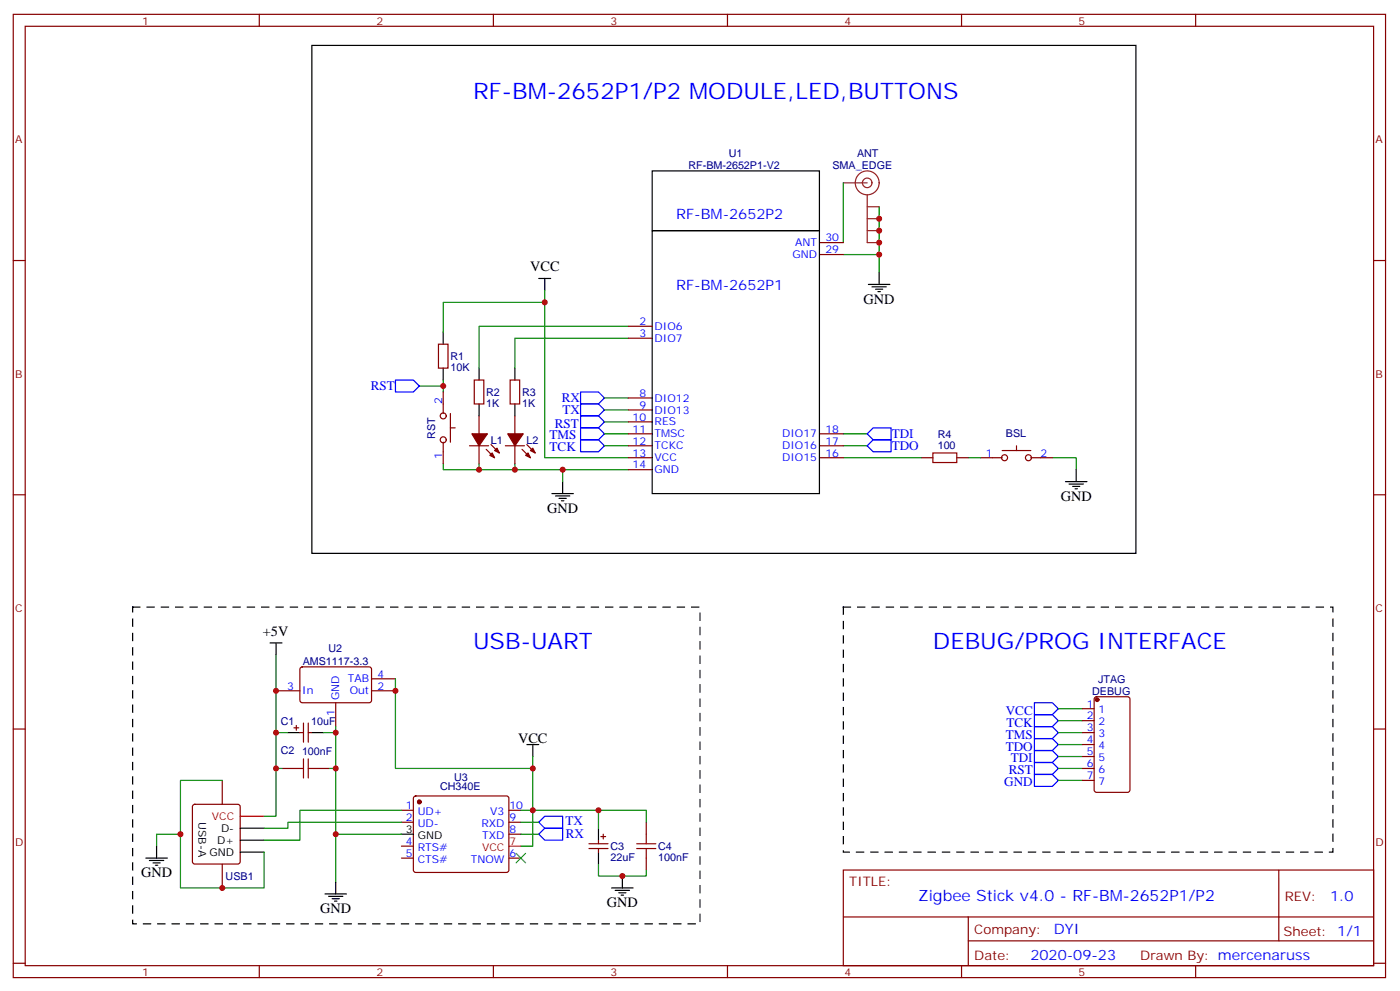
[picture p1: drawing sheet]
<svg xmlns="http://www.w3.org/2000/svg" width="414mm" height="293mm" viewBox="0 0 414 293" stroke-linecap="round" stroke-linejoin="round" font-family="sans-serif">
<g fill="none" stroke="#870000" stroke-width=".35">
<path d="M3.9 4.2h405.4v284.4h-405.4zM7.4 7.8h398.3v277.2h-398.3zM76.6 4.2v3.6M145.7 4.2v3.6M214.9 4.2v3.6M284 4.2v3.6M353.2 4.2v3.6M3.9 76.9h3.5M405.7 76.9h3.6M129.5 101.6h2.8v7.1h-2.8zM130.9 115.7v6.4M140.1 112.2h2.8v7h-2.8z"/>
<path d="M150.7 112.2h2.8v7h-2.8zM130.9 130.5v6.4M133 126.3h1.4M133 122.1v8.4M138.7 131.6h5.6M141.5 122.8v5.3M141.5 131.6v5.3M143.6 132.6l2.5 2.5M145 131.2l2.5 2.5M149.3 131.6h5.6M152.1 122.8v5.3M152.1 131.6v5.3"/>
<path d="M154.2 132.6l2.5 2.5M155.6 131.2l2.5 2.5M272 135.1h3.6M282.6 135.1h3.5M289.7 135.1h6.3M296 133h8.5M300.2 131.6v1.4M304.5 135.1h6.3M3.9 146h3.5M405.7 146h3.6M88.8 197.1l.5-.3 20 .1 .4 .7v9.4l-.7 .4h-20l-.4-.7v-9.1zM3.9 215.2h3.5"/>
<path d="M81.5 203.9h7.1M86.8 214.8h1.4M87.5 214.1v1.4M88.6 216.3h1M89.6 213.4v5.7M91.1 213.4v5.7M91.1 216.3h1M99.2 207.4v7.1M109.7 203.9h7.1M109.7 200.4h7.1M319.7 216.3h3.5M319.7 209.2h3.5"/>
<path d="M319.7 212.7h3.5M319.7 219.8h3.5M323.4 205.9l.5-.2h9.2l.6 .4 .1 27.1-.5 .6-9.4 .1-.7-.5v-27zM405.7 215.2h3.6M57.1 237.6l.4-.2h12.7l.5 .2 .2 .5v16.3l-.2 .5-.5 .2h-12.7l-.5-.3-.2-.4v-16.3zM65.7 230.4v7M83.3 226.8h3.5M93.9 226.8h3.5M118.6 239.2h3.5M122.3 235.2l.5-.2h26.8l.5 .2 .2 .5v21.1l-.2 .5-.5 .2h-26.8l-.5-.2-.2-.5v-21.1zM150.3 239.2h3.5M319.7 226.8h3.5"/>
<path d="M319.7 223.3h3.5M319.7 230.4h3.5M65.7 255.1v7M118.6 242.7h3.5M118.6 249.8h3.5M118.6 253.3h3.5M150.3 242.7h3.5M150.3 253.3h3.5M150.3 246.2h3.5M174 249.1h5.6M174 250.5h5.6M176.8 248v1.1"/>
<path d="M176.8 250.5v1M177.5 246.9h1.4M178.2 246.2v1.5M190.9 242.7v3.5M190.9 253.3v3.5M249.1 256.8h156.6v28.2h-156.6zM377.7 256.8v20.9M249.1 270.7h156.5M286 277.7h119.6M286 270.7v14.1M3.9 284.3h3.5M76.6 285v3.6"/>
<path d="M145.7 285v3.6M214.9 285v3.6M284 285v3.6M353.2 285v3.6M405.7 284.3h3.6"/>
<circle cx="130.9" cy="122.8" r=".88"/>
<circle cx="130.9" cy="129.8" r=".88"/>
<circle cx="296.7" cy="135.1" r=".88"/>
<circle cx="303.8" cy="135.1" r=".88"/>
</g>
<g fill="none" stroke="#00f" stroke-width=".35">
<path d="M116.8 112.2h5.3l1.8 1.7-1.8 1.8h-5.3zM171.5 119.2h5.3l1.7 1.8-1.7 1.8h-5.3zM171.5 115.7h5.3l1.7 1.8-1.7 1.7h-5.3zM171.5 122.8h5.3l1.7 1.7-1.7 1.8h-5.3zM171.5 126.3h5.3l1.7 1.8-1.7 1.7h-5.3zM171.5 129.8h5.3l1.7 1.8-1.7 1.7h-5.3zM256.2 131.6l1.7-1.8h5.3v3.5h-5.3zM257.9 126.3h5.3v3.5h-5.3l-1.7-1.7zM305.5 207.4h5.3l1.8 1.8-1.8 1.8h-5.3zM305.5 211h5.3l1.8 1.7-1.8 1.8h-5.3zM305.5 214.5h5.3l1.8 1.8-1.8 1.7h-5.3zM305.5 218h5.3l1.8 1.8-1.8 1.7h-5.3z"/>
<path d="M305.5 221.5h5.3l1.8 1.8-1.8 1.8h-5.3zM305.5 225.1h5.3l1.8 1.7-1.8 1.8h-5.3zM305.5 228.6h5.3l1.8 1.8-1.8 1.7h-5.3zM159.1 246.2l1.8-1.7h5.3v3.5h-5.3zM159.1 242.7l1.8-1.8h5.3v3.6h-5.3z"/>
</g>
<g fill="none" stroke="#008700" stroke-width=".35">
<path d="M249.1 54v17.6M259.7 61v14.1h-10.6M259.7 75.1v5.3M160.9 85.7v49.4h24.7M160.9 89.3h-30v8.8M185.6 99.8h-33.5v8.9M185.6 96.3h-44.1v12.4M123.9 113.9h7M130.9 112.2v3.5M178.5 117.5h7.1M130.9 136.9v1.7h10.6M141.5 136.9v1.7h24.7"/>
<path d="M152.1 136.9v1.7M178.5 124.5h7.1M178.5 121h7.1M178.5 128.1h7.1M178.5 131.6h7.1M185.6 138.6h-19.4v3.6M249.1 128.1h7.1M249.1 131.6h7.1M249.1 135.1h22.9M286.1 135.1h3.6M310.8 135.1h7.1v3.5M81.5 193.3v33.5h1.8"/>
<path d="M81.5 216.3h3.6M95.6 216.3h3.6M99.2 214.5v45.9M116.8 200.4v26.4h40.6v12.4h19.4M312.6 209.2h7.1M312.6 212.7h7.1M312.6 216.3h7.1M312.6 219.8h7.1M65.7 230.4h-12.4v31.7h24.7v-10.6M81.5 226.8v14.1h-3.5M97.4 226.8h1.8M118.6 239.2h-30v8.8h-10.6"/>
<path d="M153.8 239.2h3.6v10.6h-3.6M157.4 223.3v3.5M312.6 223.3h7.1M312.6 226.8h7.1M312.6 230.4h7.1M53.3 246.2h-7.1v3.6M99.2 246.2h19.4M118.6 242.7h-33.5v1.8h-7.1M153.8 246.2h5.3M153.8 242.7h5.3M176.8 255.1v3.5h14.1v-1.8M190.9 242.7v-3.5h-14.1v5.3"/>
</g>
<g fill="none" stroke="#000" stroke-width=".35">
<path d="M92.1 13.4h243.4v149.9h-243.4zM130.9 98.1v3.5M159.1 82.2h3.6M160.9 82.2v3.5M256.5 84h6.4M257.6 84.7h4.2M258.6 85.4h2.1M259.3 86.1h.7M259.7 80.4v3.6M130.9 108.7v3.5M141.5 108.7v3.5M141.5 119.2v3.6"/>
<path d="M152.1 108.7v3.5M152.1 119.2v3.6M317.9 138.6v3.6M163 145.7h6.4M164.1 146.4h4.2M165.1 147.1h2.2M165.8 147.8h.7M166.2 142.2v3.5M314.7 142.2h6.4M315.8 142.9h4.2M316.8 143.6h2.1M317.5 144.3h.7"/>
<path d="M79.8 189.8h3.5M81.5 189.8v3.5M85.1 216.3h3.5M92.1 216.3h3.5M155.6 219.8h3.5M157.4 219.8v3.5M43.1 253.3h6.3M44.1 254h4.3M45.2 254.7h2.1M45.9 255.4h.7M46.2 249.8v3.5M70.9 244.5h7.1"/>
<path d="M70.9 248h7.1M70.9 251.5h7.1M118.6 246.2h3.5M176.8 244.5v3.5M176.8 251.5v3.6M183.8 258.6v3.5M96 263.9h6.3M97 264.6h4.3M98.1 265.3h2.1M98.8 266h.7M99.2 260.4v3.5M180.7 262.1h6.3"/>
<path d="M181.7 262.8h4.2M182.8 263.5h2.1M183.5 264.2h.7"/>
</g>
<path d="M275.6 133.7h7v2.8h-7zM86.8 226.8h2.8M89.6 224v5.7M91.1 224v5.7M91.1 226.8h2.8M188.1 250.5h5.6M188.1 249.1h5.6M190.9 246.2v2.9M190.9 250.5v2.8" fill="none" stroke="#a10000" stroke-width=".35"/>
<path d="M70.9 240.9h7.1M150.3 249.8h3.5" fill="none" stroke="#f00" stroke-width=".35"/>
<g fill="#870000" stroke="#870000" stroke-width=".35">
<path d="M155.3 134.4l.7-.7 .7 1.4z"/>
<path d="M157.4 132.3l.7 1.4-1.4-.7z"/>
<path d="M150 128.1h4.6l-2.5 3.5z"/>
<path d="M144.7 134.4l.7-.7 .7 1.4z"/>
<path d="M146.1 133l.7-.7 .7 1.4z"/>
<path d="M139.4 128.1h4.6l-2.5 3.5z"/>
<circle cx="324.1" cy="206.6" r=".53"/>
<circle cx="123.9" cy="236.7" r=".53"/>
</g>
<g fill="none" stroke="#8c2424" stroke-width=".35">
<path d="M249.1 54h7.1M256.2 57.5v14.1h3.5M256.2 61h3.5M256.2 64.6h3.5M256.2 68.1h3.5"/>
<circle cx="256.2" cy="54" r="1.41"/>
<circle cx="256.2" cy="54" r="3.5"/>
</g>
<path d="M152.4 251.9l2.9 2.8M155.3 251.9l-2.9 2.8" fill="none" stroke="#3c3" stroke-width=".35"/>
<path d="M39.2 179.2h167.6v93.5h-167.6zM249.1 179.2h144.6v72.3h-144.6z" fill="none" stroke="#000" stroke-width=".35" stroke-dasharray="2.1 2.1"/>
<g fill="#c00">
<circle cx="141.5" cy="138.6" r=".88"/>
<circle cx="130.9" cy="113.9" r=".88"/>
<circle cx="152.1" cy="138.6" r=".88"/>
<circle cx="166.2" cy="138.6" r=".88"/>
<circle cx="259.7" cy="75.1" r=".88"/>
<circle cx="81.5" cy="203.9" r=".88"/>
<circle cx="65.7" cy="262.1" r=".88"/>
<circle cx="53.3" cy="246.2" r=".88"/>
<circle cx="259.7" cy="64.6" r=".88"/>
<circle cx="259.7" cy="68.1" r=".88"/>
<circle cx="259.7" cy="71.6" r=".88"/>
<circle cx="157.4" cy="239.2" r=".88"/>
<circle cx="176.8" cy="239.2" r=".88"/>
<circle cx="183.8" cy="258.6" r=".88"/>
<circle cx="99.2" cy="246.2" r=".88"/>
<circle cx="81.5" cy="216.3" r=".88"/>
<circle cx="99.2" cy="216.3" r=".88"/>
<circle cx="99.2" cy="226.8" r=".88"/>
<circle cx="81.5" cy="226.8" r=".88"/>
<circle cx="116.8" cy="203.9" r=".88"/>
<circle cx="157.4" cy="226.8" r=".88"/>
<circle cx="160.9" cy="89.3" r=".88"/>
</g>
<path d="M192.7 50.4h49.3v17.7h-49.3zM192.7 68.1h49.3v77.6h-49.3z" fill="none" stroke="#000" stroke-width=".35"/>
<g fill="none" stroke="#870000" stroke-width=".35">
<path d="M242 71.6h7.1M242 75.1h7.1M185.6 99.8h7.1M185.6 96.3h7.1M185.6 117.5h7.1M185.6 128.1h7.1M185.6 131.6h7.1M185.6 135.1h7.1M185.6 121h7.1M185.6 124.5h7.1M185.6 138.6h7.1M242 128.1h7.1"/>
<path d="M242 131.6h7.1M242 135.1h7.1"/>
</g>
<g font-size="6.7" fill="#00f">
<text x="139.7" y="29.3">RF-BM-2652P1/P2 MODULE,LED,BUTTONS</text>
<text x="139.7" y="191.6">USB-UART</text>
<text x="275.6" y="191.6">DEBUG/PROG INTERFACE</text>
</g>
<text font-size="4.6" fill="#00f" x="271.2" y="265.8">Zigbee Stick v4.0 - RF-BM-2652P1/P2</text>
<g font-size="4.2" fill="#00f">
<text x="199.7" y="64.6">RF-BM-2652P2</text>
<text x="199.7" y="85.7">RF-BM-2652P1</text>
<text x="392.9" y="266.1">1.0</text>
<text x="311.3" y="275.6">DYI</text>
<text x="304.3" y="283.4">2020-09-23</text>
</g>
<g font-size="4.2">
<text x="156.6" y="80.1">VCC</text>
<text x="255.1" y="89.6">GND</text>
<text x="313.3" y="147.8">GND</text>
<text x="161.6" y="151.3">GND</text>
<text x="77.6" y="187.7">+5V</text>
<text x="153" y="219.4">VCC</text>
<text x="41.7" y="258.9">GND</text>
<text x="94.6" y="269.5">GND</text>
<text x="179.2" y="267.8">GND</text>
</g>
<g font-size="3.9" fill="#00f">
<text x="109.5" y="115.2">RST</text>
<text x="165.9" y="118.7">RX</text>
<text x="166.1" y="122.2">TX</text>
<text x="162.3" y="129.5">TMS</text>
<text x="163.9" y="126.3">RST</text>
<text x="263.4" y="129.4">TDI</text>
<text x="162.3" y="133.1">TCK</text>
<text x="263.4" y="133">TDO</text>
<text x="297.1" y="211">VCC</text>
<text x="297.3" y="214.5">TCK</text>
<text x="297.1" y="218">TMS</text>
<text x="297.1" y="221.5">TDO</text>
<text x="298.6" y="225.1">TDI</text>
<text x="296.6" y="232.1">GND</text>
<text x="297.9" y="228.6">RST</text>
<text x="167.1" y="243.6">TX</text>
<text x="167.1" y="247.5">RX</text>
</g>
<g font-size="3.9" fill="#800">
<text x="250.9" y="261.4">TITLE:</text>
<text x="379.5" y="266.1">REV:</text>
<text x="287.8" y="275.6">Company:</text>
<text x="379.1" y="276.2">Sheet: 1/1</text>
<text x="287.8" y="283.3">Date:</text>
<text x="336.8" y="283.4">Drawn By: mercenaruss</text>
</g>
<g font-size="3.2" fill="#800">
<text x="42" y="7.2">1</text>
<text x="111.2" y="7.2">2</text>
<text x="180.3" y="7.2">3</text>
<text x="249.4" y="7.2">4</text>
<text x="318.6" y="7.2">5</text>
<text x="4.4" y="42.3">A</text>
<text x="406.3" y="42.3">A</text>
<text x="4.4" y="111.5">B</text>
<text x="406.3" y="111.5">B</text>
<text x="4.4" y="180.6">C</text>
<text x="406.3" y="180.6">C</text>
<text x="4.4" y="249.8">D</text>
<text x="406.3" y="249.8">D</text>
<text x="42" y="288">1</text>
<text x="111.2" y="288">2</text>
<text x="180.3" y="288">3</text>
<text x="249.4" y="288">4</text>
<text x="318.6" y="288">5</text>
</g>
<g font-size="3.2" fill="#000080">
<text x="215.2" y="46.2">U1</text>
<text x="253.1" y="46.3">ANT</text>
<text x="203.4" y="49.8">RF-BM-2652P1-V2</text>
<text x="245.9" y="49.8">SMA_EDGE</text>
<text x="133" y="106.3">R1</text>
<text x="133" y="109.4">10K</text>
<text x="143.6" y="116.9">R2</text>
<text x="154.2" y="116.9">R3</text>
<text x="143.6" y="120">1K</text>
<text x="154.2" y="120">1K</text>
<text x="128.5" y="129.6" transform="rotate(-90 128.5 129.6)">RST</text>
<text x="145" y="131">L1</text>
<text x="155.5" y="131">L2</text>
<text x="277" y="129.4">R4</text>
<text x="297.1" y="129.1">BSL</text>
<text x="277" y="132.6">100</text>
<text x="89.4" y="196.3">AMS1117-3.3</text>
<text x="97" y="192.6">U2</text>
<text x="324.4" y="201.5">JTAG</text>
<text x="322.6" y="205">DEBUG</text>
<text x="82.9" y="213.9">C1</text>
<text x="91.9" y="213.9">10uF</text>
<text x="82.9" y="222.7">C2</text>
<text x="89.2" y="222.7">100nF</text>
<text x="130" y="233.3">CH340E</text>
<text x="134.2" y="230.7">U3</text>
<text x="180.3" y="250.9">C3</text>
<text x="194.4" y="250.9">C4</text>
<text x="180.3" y="254.1">22uF</text>
<text x="194.4" y="254.1">100nF</text>
<text x="66.6" y="259.8">USB1</text>
</g>
<g font-size="3.2" fill="#00f">
<text x="243.8" y="71.3">30</text>
<text x="234.1" y="76.2">GND</text>
<text x="234.8" y="72.7">ANT</text>
<text x="243.8" y="74.8">29</text>
<text x="188.9" y="96">2</text>
<text x="188.9" y="99.5">3</text>
<text x="193.4" y="100.9">DIO7</text>
<text x="193.4" y="97.4">DIO6</text>
<text x="130.6" y="119.2" transform="rotate(-90 130.6 119.2)">2</text>
<text x="188.9" y="117.1">8</text>
<text x="193.4" y="118.5">DIO12</text>
<text x="186.9" y="124.2">10</text>
<text x="188.9" y="120.7">9</text>
<text x="193.4" y="122.1">DIO13</text>
<text x="193.4" y="125.6">RES</text>
<text x="186.9" y="127.7">11</text>
<text x="186.9" y="131.2">12</text>
<text x="193.4" y="129.1">TMSC</text>
<text x="231" y="129.1">DIO17</text>
<text x="243.8" y="127.7">18</text>
<text x="243.8" y="131.2">17</text>
<text x="130.6" y="135.4" transform="rotate(-90 130.6 135.4)">1</text>
<text x="186.9" y="134.8">13</text>
<text x="193.4" y="132.6">TCKC</text>
<text x="193.4" y="136.2">VCC</text>
<text x="231" y="132.6">DIO16</text>
<text x="231" y="136.2">DIO15</text>
<text x="243.8" y="134.8">16</text>
<text x="291.2" y="134.8">1</text>
<text x="307.3" y="134.8">2</text>
<text x="186.9" y="138.3">14</text>
<text x="193.4" y="139.7">GND</text>
<text x="84.8" y="203.6">3</text>
<text x="102.7" y="201.4">TAB</text>
<text x="111.5" y="203.6">2</text>
<text x="111.5" y="200">4</text>
<text x="89.3" y="205">In</text>
<text x="100.2" y="206.7" transform="rotate(-90 100.2 206.7)">GND</text>
<text x="103.3" y="205">Out</text>
<text x="321" y="208.8">1</text>
<text x="98.8" y="211.2" transform="rotate(-90 98.8 211.2)">1</text>
<text x="321" y="212.4">2</text>
<text x="321" y="215.9">3</text>
<text x="324.5" y="210.6">1</text>
<text x="324.5" y="214.1">2</text>
<text x="321" y="219.4">4</text>
<text x="324.5" y="217.7">3</text>
<text x="324.5" y="221.2">4</text>
<text x="321" y="223">5</text>
<text x="321" y="226.5">6</text>
<text x="324.5" y="224.7">5</text>
<text x="321" y="230">7</text>
<text x="324.5" y="228.2">6</text>
<text x="324.5" y="231.8">7</text>
<text x="119.9" y="238.8">1</text>
<text x="150.5" y="238.8">10</text>
<text x="119.9" y="242.4">2</text>
<text x="123.4" y="240.6">UD+</text>
<text x="123.4" y="244.1">UD-</text>
<text x="142.2" y="244.1">RXD</text>
<text x="144.8" y="240.6">V3</text>
<text x="150.5" y="245.9">8</text>
<text x="150.5" y="242.4">9</text>
<text x="119.9" y="249.4">4</text>
<text x="123.4" y="251.2">RTS#</text>
<text x="142.4" y="247.7">TXD</text>
<text x="119.9" y="252.9">5</text>
<text x="123.4" y="254.7">CTS#</text>
<text x="139" y="254.7">TNOW</text>
<text x="150.5" y="252.9">6</text>
</g>
<g font-size="3.2">
<text x="58.6" y="242.7" transform="rotate(90 58.6 242.7)">USB-A</text>
<text x="65.3" y="245.5">D-</text>
<text x="119.9" y="245.9">3</text>
<text x="64.1" y="249.1">D+</text>
<text x="123.4" y="247.7">GND</text>
<text x="61.9" y="252.6">GND</text>
</g>
<g font-size="3.2" fill="#f00">
<text x="62.6" y="242">VCC</text>
<text x="142.4" y="251.2">VCC</text>
<text x="150.5" y="249.4">7</text>
</g>
</svg>
